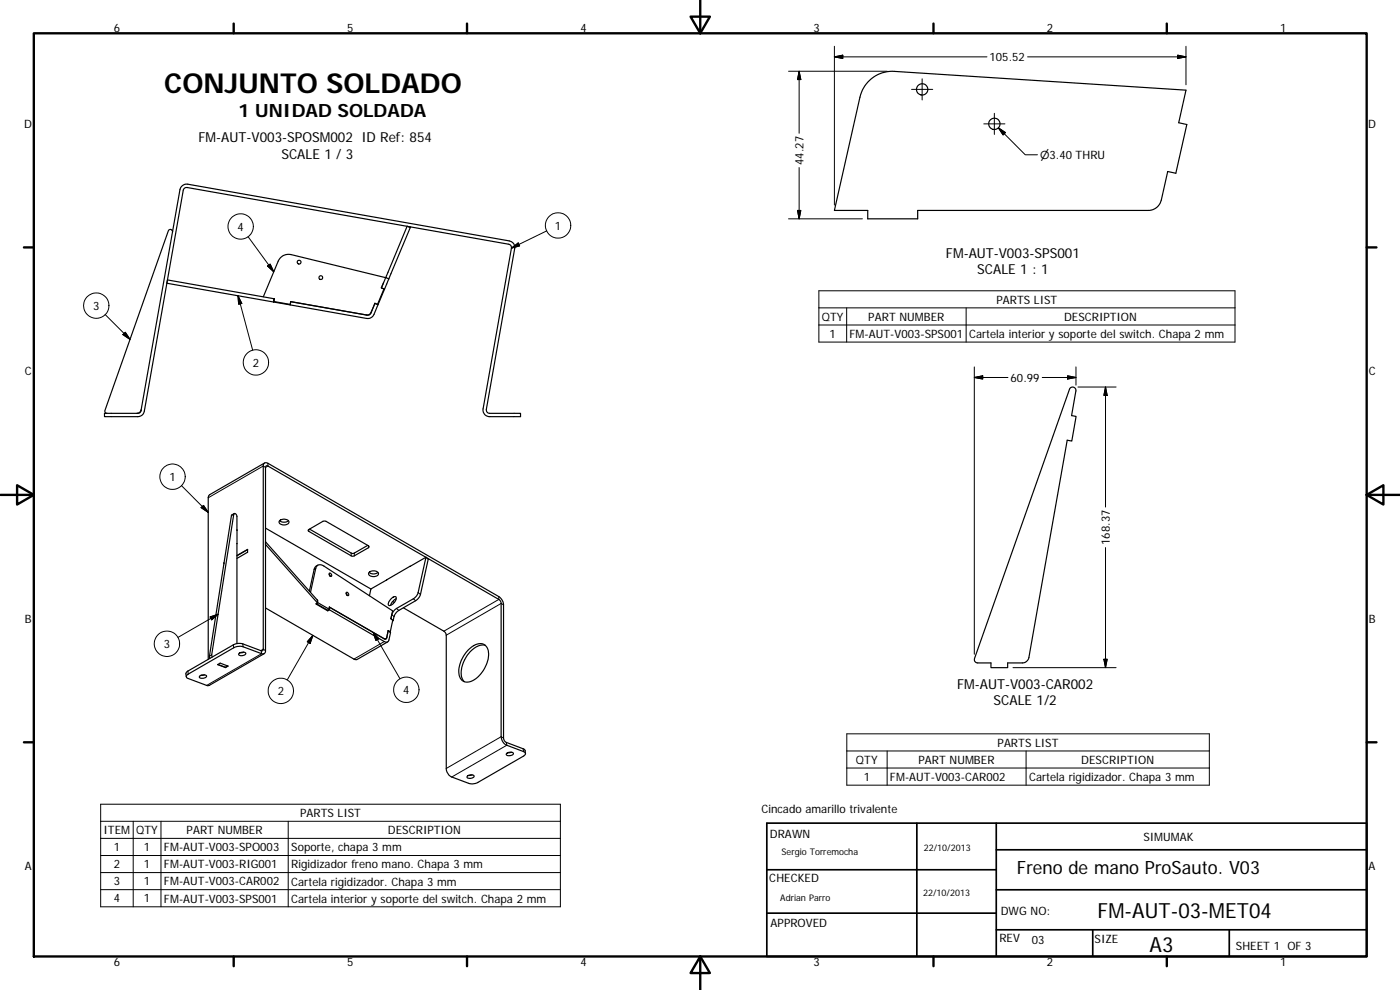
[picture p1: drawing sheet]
<svg xmlns="http://www.w3.org/2000/svg" width="420mm" height="297mm" viewBox="0 0 420 297" stroke-linecap="round" stroke-linejoin="round" font-family="sans-serif">
<g fill="none" stroke="#000" stroke-width=".36">
<path d="M260.5 24.6a9.9 9.9 0 0 1 8-3.2l87.4 5.7-2.2 9.7 2.5 .6-3.3 14.6-2.5-.5-1.9 8.5a4 4 0 0 1-3.9 3.1h-69.2v2.6h-15v-2.6h-10l7.7-33.9 .7-2.1zM54.5 55.9l.8-.5 1.1-.1 96.5 17a1.97 1.97 0 0 1 1.6 2.3l-8.5 48.3a1 1 0 0 0 .9 1.1h9.3v1h-9.3a1.99 1.99 0 0 1-1.9-2.3l8.5-48.3-.1-.6-.3-.4-97.2-17.1-.6 .2-.3 .6-11.7 66.3a1.93 1.93 0 0 1-2 1.6h-9.9v-1h9.9l.7-.2 .3-.4 11.7-66.5zM51.8 69.6a.66 .66 0 0 0-.5-.7 .66 .66 0 0 0-.8 .4l-19 53.8v.6l.6 .3M123.1 68.3l-6.4 15.4M123.1 68.3l-.9-.4-6.2 14.8-.3 .6 1 .4M123.2 68.1l-.1 .2M82.1 90.6l5 .9M82.3 89.6h.1M82.3 89.6l-.2 1M82.3 89.6l-32-5.6-.2 1 32 5.6M82.3 89.6l-.1 .9 4.9 .8 .1-.8 22.7 4 .8-.1 .7-.7M112.5 91l.9 .4"/>
<path d="M112.5 91l-1.3 3.1-.8 .5-23.1-4.1-.2 1M113.4 91.4l-1.2 2.9a2.07 2.07 0 0 1-2.2 1.2l-22.9-4M114.5 86.4l.7 .3-1.9 4.6-.8-.3M114.5 86.4l1.2-3.1-28.3-6.9a3.4 3.4 0 0 0-3.9 2l-4.5 10.6M114.5 86.4l.9 .3M115.4 86.7l-2 4.7M116.7 83.7l-1.3 3M321.2 116.4a1 1 0 0 1 1.2-.2 1 1 0 0 1 .5 1.1l-1.3 7.4 1.3 .2-1.2 7.4-1.4-.2-11.5 65.2a2.03 2.03 0 0 1-2 1.6h-4.4v1.4h-5v-1.4h-4a.99 .99 0 0 1-.9-1.3zM42.4 122.9l-.6 .9-.7 .2M79.4 138.9l-16.5 9.5-.3 .5-.1 48.9M70.3 154.1l-.8 .6-6.6 42.2 .1 .6M71.1 159h.1"/>
<path d="M71.1 159v4.1M71.1 159v-4.1a.58 .58 0 0 0-.2-.7 .58 .58 0 0 0-.7 .1l-6.7 42.2 .2 .6M79.7 158.5l31.6 18.2M83.9 156.2a2.2 2.2 0 0 0 2.7 0M84 156.1a1.88 1.88 0 0 1 2.7 .5 1.74 1.74 0 0 1-3 0zM92.5 159l4.4-2.6 .6-.1 13.1 7.5 .2 .3-4.5 2.7h-.8l-12.8-7.4zM92.9 158.7l12.6 7.3h.7l4.2-2.4M67.2 168.9v.1M67.2 168.9v.3M67.2 168.9h.1M71.1 163.1h.1M71.1 163.1v30"/>
<path d="M71.1 166.7l3.2-1.9v.9l-3.2 1.9M74.3 164.9l-3.2 1.9M79.7 162.6l15.6 17.5M79.7 163.4l15.6 17.5M93.2 177.7l1.6-7.1a1.41 1.41 0 0 1 .9-1.2 1.41 1.41 0 0 1 1.5 .4l20.6 13.5-.5 2.3M95.4 169.6l-.7 .4-.4 .6-1.5 6.8M98.8 172.3l.3 .6M98.8 172a.57 .57 0 0 1 .6 .3 .57 .57 0 0 1-.1 .7 .76 .76 0 0 1-.5-1zM103.9 178.1l.3 .5M103.9 177.8a.57 .57 0 0 1 .6 .3 .57 .57 0 0 1-.1 .6l-.4-.2zM110.8 171.7a2.09 2.09 0 0 0 2.6 0M110.9 171.7a1.81 1.81 0 0 1 2.7 .4 1.72 1.72 0 0 1-3 0z"/>
<path d="M111.3 176.7l-.4 2.1M116 174l-4.7 2.7M116 174h.1M117.5 179.5a.76 .76 0 0 1 .7-.5 .76 .76 0 0 1 .7 .4 2.41 2.41 0 0 1-2.2 2.2 1.83 1.83 0 0 1 .8-2.1zM118.9 179.6l-1.2 1.1-.5 1M123.1 169.9h.1M123.1 169.9l-7.1 4.1M127.8 167.2l-4.7 2.7M127.8 167.2l-2.6 11.3-.9 1-5.9 3.6-.8 1.1-.3 1.4M127.8 167.2l.7 .6-2.5 11-1 1.3-5.7 3.4-.9 1.1-.4 1.6M65.3 199.4l.8-.4 2.3 .9-.7 .4zM65.4 199.3l2.3 .9"/>
<path d="M68.4 199.8l-.7 .4M71.7 196.1l.4-.3a1.08 1.08 0 0 1 1.7 .4l-.4 .3a1.17 1.17 0 0 1-1.8-.2zM73.2 195.7l-1.1 .2M79.7 182.4l26.8 15.5 .7-.1 9.1-5.2M94.9 181.1l3.5 2M95.3 180.9l-.5 .3 3.6 2.1 .5-.3M95.3 180.1v.8M95.3 180.1h.1M95.3 180.8h.1M95.3 180.8l3.5 2M98.4 183.1v.2M98.8 182.8l-.4 .3"/>
<path d="M98.8 182.2l16.5 9.5 .5 .1 .2-.2 .5-2.4 .7 .6-.5 2.2a.83 .83 0 0 1-1.4 .5l-16.4-9.5M98.8 182.2l.1 .8M98.8 182.2v.6M115.8 191.6l-.2 .2M117.1 189.7l-.6-.5-.5 2.2-.3 .3-.5-.1M117.1 189.7h.1M117.3 185.6l.6 .5-.8 3.6M117.3 185.6l.7 .6M117.8 180.5l.5 .3M118 186.2l-.2 .1M121.1 182.4l12.1 7 .6 .8 .1 40.4a3 3 0 0 0 1.7 2.5l5.1 1.9a3.4 3.4 0 0 0 2.8-.3l13.6-7.8a.69 .69 0 0 0 .6-.7 .69 .69 0 0 0-.6-.7l-5-1.9a2.96 2.96 0 0 1-1.7-2.6v-39.9l-.3-.8-70-40.6-.4 .6v54.9a.83 .83 0 0 1-.3 .8 .83 .83 0 0 1-.9 .1l-5.8-2.1-2 .1-14.2 8.1a.67 .67 0 0 0-.6 .7 .67 .67 0 0 0 .6 .7l5.7 2.1h.6l16.5-9.6M140.5 195.1a4.3 4.3 0 0 1 4.8-1.7 4.1 4.1 0 0 1 1 4.9 8.5 8.5 0 0 1-6 6.4 2.77 2.77 0 0 1-2.6-3.4 9.9 9.9 0 0 1 2.8-6.2z"/>
<path d="M145.7 193.6a5.8 5.8 0 0 0-5.7 3.3 7.4 7.4 0 0 0-1.1 7.1l.5 .5M55.9 203l-.1-1 .3-.5 14.5-8.3 2-.1 5.8 2.2 .4-.1 .2-.2v-55.2a.87 .87 0 0 1 .4-.9 .87 .87 0 0 1 1 .1l69.3 40a3.1 3.1 0 0 1 1.4 2.5v40.2l.7 1 5.4 2 .4 .4 .1 1M59.9 202.9a1.56 1.56 0 0 1 2.1 0 1.37 1.37 0 0 1-2.2 .2zM61.4 202.5l-1.1 .1M67.7 200.2v.1M140.3 232.8l.2-.1a1.21 1.21 0 0 1 1.8 .3 1.36 1.36 0 0 1-2.1 .1zM141.7 232.5l-1.1 .2M152.1 226l.6-.3a.96 .96 0 0 1 1.4 .5l-.7 .4a1.1 1.1 0 0 1-1.5-.3zM153.5 225.7l-1.1 .1"/>
<circle cx="276.8" cy="26.8" r="1.7"/>
<circle cx="298.4" cy="37.2" r="1.7"/>
<circle cx="89.8" cy="78.6" r=".57"/>
<circle cx="96.3" cy="83.3" r=".56"/>
</g>
<g fill="#000">
<circle cx="82.3" cy="89.6" r=".18"/>
<circle cx="95.3" cy="180.1" r=".18"/>
</g>
<g fill="none" stroke="#000" stroke-width=".3">
<path d="M250.4 13.9v47.6M250.4 17.1l2.5-.5v.9zM250.4 17.1h45.8M353.4 16.6l2.5 .5-2.5 .4zM355.9 17.1h-47.5M355.9 13.9v11.5M236.7 21.4h29.5M239.8 21.4v18.6M239.8 21.4l.5 2.5h-1zM273.6 26.8h6.3M276.7 23.6v6.4M295.2 37.2h6.4"/>
<path d="M298.4 34v6.3M299.6 38.4l8.1 8h3.7M299.6 38.4l2.1 1.4-.7 .7zM239.8 50.3v15.4M74.5 71l7.7 10.6M80.3 79.8l.8-.6 1.1 2.4zM153.5 74.4l2-1.5 .4 .9zM164.1 69.3l-10.6 5.1M236.7 65.7h22.1M239.3 63.1h1l-.5 2.6zM31.6 94.4l7.4 7.4M71.4 88.8l1.2 2.2-1 .3z"/>
<path d="M71.4 88.8l4.4 16.3M245.8 87.2h124.8v15.4h-124.8zM245.8 92.4h124.8M245.8 97.5h124.8M254.1 92.4v10.2M290 92.4v10.2M36.9 100.4l.7-.7 1.4 2.1zM292.4 110.1v86.2M292.4 113.3l2.5-.5v.9zM292.4 113.3h10.1M312.8 113.3h10.1M320.4 112.8l2.5 .5-2.5 .4z"/>
<path d="M322.9 110.1v5.4M323.5 116.1h11.5M331.8 116.1v36M331.8 116.1l.5 2.5h-1zM80.4 139v.8l-.7 .5-.7-.5-16.5 9.6M54.5 145.7l8 8M60.4 152.3l.7-.7 1.4 2.1zM70.2 154.3l-.7 .4M92.7 158.9v.5M94.8 170.6l-.5 .2M105.4 165.9v.9M106.3 165.9v.9"/>
<path d="M110.6 163.8v.5M124 179.7l.7 .5M125.5 177.8l.7 .6M149.7 179v.9l-16.5 9.5M331.8 164.3v36M63 185.1l2.5-.8-2 1.7zM63.5 196.5l-.6 .4M65.5 184.3l-12.1 7M70 193.5l.2 .9M72.9 193.2l.1 .9M78.4 195.3l.1 .8-16.5 9.6M79.7 195.2l-.7-.4-.7 .4"/>
<path d="M93.9 190.6l-.8 2.4-.9-.4zM93.9 190.6l-7.7 13.4M112 189.8l1.7 1.9-.9 .5zM112 189.8l8 13.9M115.3 192.5l-9.1 5.3M116 191.4v.1M117.6 184.4l.6 .6M119 182.6l.7 .6M151.1 181.5l-.7-.4-16.5 9.5M331.3 197.8h1l-.5 2.5zM56.4 201.4l.1 .8M304 200.3h31"/>
<path d="M151.1 221.4l-.7-.4-16.5 9.6M152 222.8l.1 .8-16.5 9.5M157 224.7l.1 .8M254.1 220.2h108.8v15.4h-108.8zM254.1 225.3h108.8M254.1 230.4h108.8M266.2 225.3v10.3M307.9 225.3v10.3M30.2 241.3h138v30.8h-138zM30.2 246.4h138M30.2 251.5h138M30.2 256.7h138"/>
<path d="M40 246.4v25.7M48.3 246.4v25.7M86.5 246.4v25.7M30.2 261.8h138M30.2 266.9h138"/>
<circle cx="72.2" cy="68" r="3.8"/>
<circle cx="167.5" cy="67.6" r="3.8"/>
<circle cx="28.9" cy="91.7" r="3.8"/>
<circle cx="76.8" cy="108.7" r="3.8"/>
<circle cx="51.8" cy="143" r="3.8"/>
<circle cx="50.1" cy="193.2" r="3.8"/>
<circle cx="84.3" cy="207.3" r="3.8"/>
<circle cx="121.9" cy="207" r="3.8"/>
</g>
<g fill="none" stroke="#000" stroke-width=".71">
<path d="M10.1 10h400.1v277h-400.1zM70.1 7.1v2.9M140.2 7.1v2.9M207.3 5h5.8l-2.9 5zM210.2 0v10M280.2 7.1v2.9M350.2 7.1v2.9M7.2 74.2h2.9M410.2 74.2h2.9M.2 148.5h9.9M5.1 145.6l5 2.9-5 2.9zM410.2 148.5l5-2.9v5.8z"/>
<path d="M410.2 148.5h9.9M7.2 222.7h2.9M410.2 222.7h2.9M70.1 287v2.9M140.2 287v2.9M210.2 287l2.9 5h-5.8zM210.2 287v10M280.2 287v2.9M350.2 287v2.9"/>
</g>
<path d="M230.1 247h180.1v40h-180.1zM275.2 247v40M299 255h111.2M299 247v40M230.1 274h68.9M230.1 261h68.9M299 279h111.2M299 267h111.2M327.9 279v8M368.9 279v8" fill="none" stroke="#000" stroke-width=".51"/>
<g fill="#000" stroke="#000" stroke-width=".3">
<path d="M250.4 17.1l2.5-.5v.9zM353.4 16.6l2.5 .5-2.5 .4zM239.8 21.4l.5 2.5h-1zM299.6 38.4l2.1 1.4-.7 .7zM80.3 79.8l.8-.6 1.1 2.4zM153.5 74.4l2-1.5 .4 .9zM239.3 63.1h1l-.5 2.6zM71.4 88.8l1.2 2.2-1 .3zM36.9 100.4l.7-.7 1.4 2.1zM292.4 113.3l2.5-.5v.9zM320.4 112.8l2.5 .5-2.5 .4zM331.8 116.1l.5 2.5h-1z"/>
<path d="M60.4 152.3l.7-.7 1.4 2.1zM63 185.1l2.5-.8-2 1.7zM93.9 190.6l-.8 2.4-.9-.4zM112 189.8l1.7 1.9-.9 .5zM331.3 197.8h1l-.5 2.5z"/>
</g>
<text font-size="8.2" x="49.2" y="27.9">CONJUNTO SOLDADO</text>
<g font-size="6.3">
<text x="329.4" y="275.4">FM-AUT-03-MET04</text>
<text x="345" y="285.6">A3</text>
</g>
<g font-size="5.5">
<text x="71.5" y="35.2">1 UNIDAD SOLDADA</text>
<text x="305.1" y="262.3">Freno de mano ProSauto. V03</text>
</g>
<g font-size="4.1">
<text x="59.5" y="42.7">FM-AUT-V003-SPOSM002 ID Ref: 854</text>
<text x="84.4" y="47.6">SCALE 1 / 3</text>
<text x="283.9" y="77.4">FM-AUT-V003-SPS001</text>
<text x="293.3" y="82.3">SCALE 1 : 1</text>
<text x="287.2" y="206.6">FM-AUT-V003-CAR002</text>
<text x="298.2" y="211.5">SCALE 1/2</text>
</g>
<g font-size="3.5">
<text x="34.2" y="9.6">6</text>
<text x="104.2" y="9.6">5</text>
<text x="174.2" y="9.6">4</text>
<text x="244.2" y="9.6">3</text>
<text x="314.2" y="9.6">2</text>
<text x="384.2" y="9.6">1</text>
<text x="297" y="18.3">105.52</text>
<text x="7.3" y="38.4">D</text>
<text x="410.6" y="38.4">D</text>
<text x="241.1" y="49.5" transform="rotate(-90 241.1 49.5)">44.27</text>
<text x="71.3" y="69.2">4</text>
<text x="166.5" y="68.9">1</text>
<text x="27.9" y="93">3</text>
<text x="299" y="91.1">PARTS LIST</text>
<text x="246.6" y="96.2">QTY</text>
<text x="249" y="101.3">1</text>
<text x="255" y="101.4">FM-AUT-V003-SPS001</text>
<text x="260.6" y="96.2">PART NUMBER</text>
<text x="290.8" y="101.4">Cartela interior y soporte del switch. Chapa 2 mm</text>
<text x="319.3" y="96.2">DESCRIPTION</text>
<text x="7.4" y="112.6">C</text>
<text x="75.9" y="110">2</text>
<text x="410.8" y="112.6">C</text>
<text x="303.3" y="114.5">60.99</text>
<text x="50.8" y="144.3">1</text>
<text x="333" y="163.5" transform="rotate(-90 333 163.5)">168.37</text>
<text x="7.4" y="186.9">B</text>
<text x="410.8" y="186.9">B</text>
<text x="49.2" y="194.4">3</text>
<text x="83.3" y="208.6">2</text>
<text x="121" y="208.2">4</text>
<text x="299.4" y="224">PARTS LIST</text>
<text x="256.9" y="229.2">QTY</text>
<text x="275.7" y="229.1">PART NUMBER</text>
<text x="324.5" y="229.2">DESCRIPTION</text>
<text x="259.2" y="234.3">1</text>
<text x="267.1" y="234.3">FM-AUT-V003-CAR002</text>
<text x="308.8" y="234.3">Cartela rigidizador. Chapa 3 mm</text>
<text x="90.1" y="245.1">PARTS LIST</text>
<text x="228.5" y="244">Cincado amarillo trivalente</text>
<text x="31.1" y="250.2">ITEM</text>
<text x="40.9" y="250.3">QTY</text>
<text x="56" y="250.2">PART NUMBER</text>
<text x="116.4" y="250.3">DESCRIPTION</text>
<text x="231.1" y="251.4">DRAWN</text>
<text x="34.2" y="255.4">1</text>
<text x="43.2" y="255.4">1</text>
<text x="49.2" y="255.4">FM-AUT-V003-SPO003</text>
<text x="87.4" y="255.4">Soporte, chapa 3 mm</text>
<text x="343.2" y="252.3">SIMUMAK</text>
<text x="7.4" y="261.1">A</text>
<text x="34.2" y="260.5">2</text>
<text x="43.2" y="260.5">1</text>
<text x="49.2" y="260.5">FM-AUT-V003-RIG001</text>
<text x="87.4" y="260.6">Rigidizador freno mano. Chapa 3 mm</text>
<text x="410.8" y="261.1">A</text>
<text x="34.2" y="265.7">3</text>
<text x="43.2" y="265.6">1</text>
<text x="49.2" y="265.7">FM-AUT-V003-CAR002</text>
<text x="87.4" y="265.7">Cartela rigidizador. Chapa 3 mm</text>
<text x="230.9" y="264.6">CHECKED</text>
<text x="34.2" y="270.8">4</text>
<text x="43.2" y="270.8">1</text>
<text x="49.2" y="270.8">FM-AUT-V003-SPS001</text>
<text x="87.4" y="270.8">Cartela interior y soporte del switch. Chapa 2 mm</text>
<text x="300.3" y="274.5">DWG NO:</text>
<text x="231.3" y="278.2">APPROVED</text>
<text x="299.9" y="282.6">REV</text>
<text x="309.7" y="283.3">03</text>
<text x="328.5" y="283">SIZE</text>
<text x="370.9" y="285.1">SHEET 1 OF 3</text>
<text x="34.2" y="289.9">6</text>
<text x="104.2" y="289.9">5</text>
<text x="174.2" y="289.9">4</text>
<text x="244.2" y="289.9">3</text>
<text x="314.2" y="289.9">2</text>
<text x="384.2" y="289.9">1</text>
</g>
<text font-size="3.3" x="312.1" y="47.7">⌀3.40 THRU</text>
<g font-size="2.7">
<text x="234.5" y="256.6">Sergio Torremocha</text>
<text x="277.3" y="255.2">22/10/2013</text>
<text x="277" y="268.7">22/10/2013</text>
<text x="234.2" y="270.2">Adrian Parro</text>
</g>
</svg>
